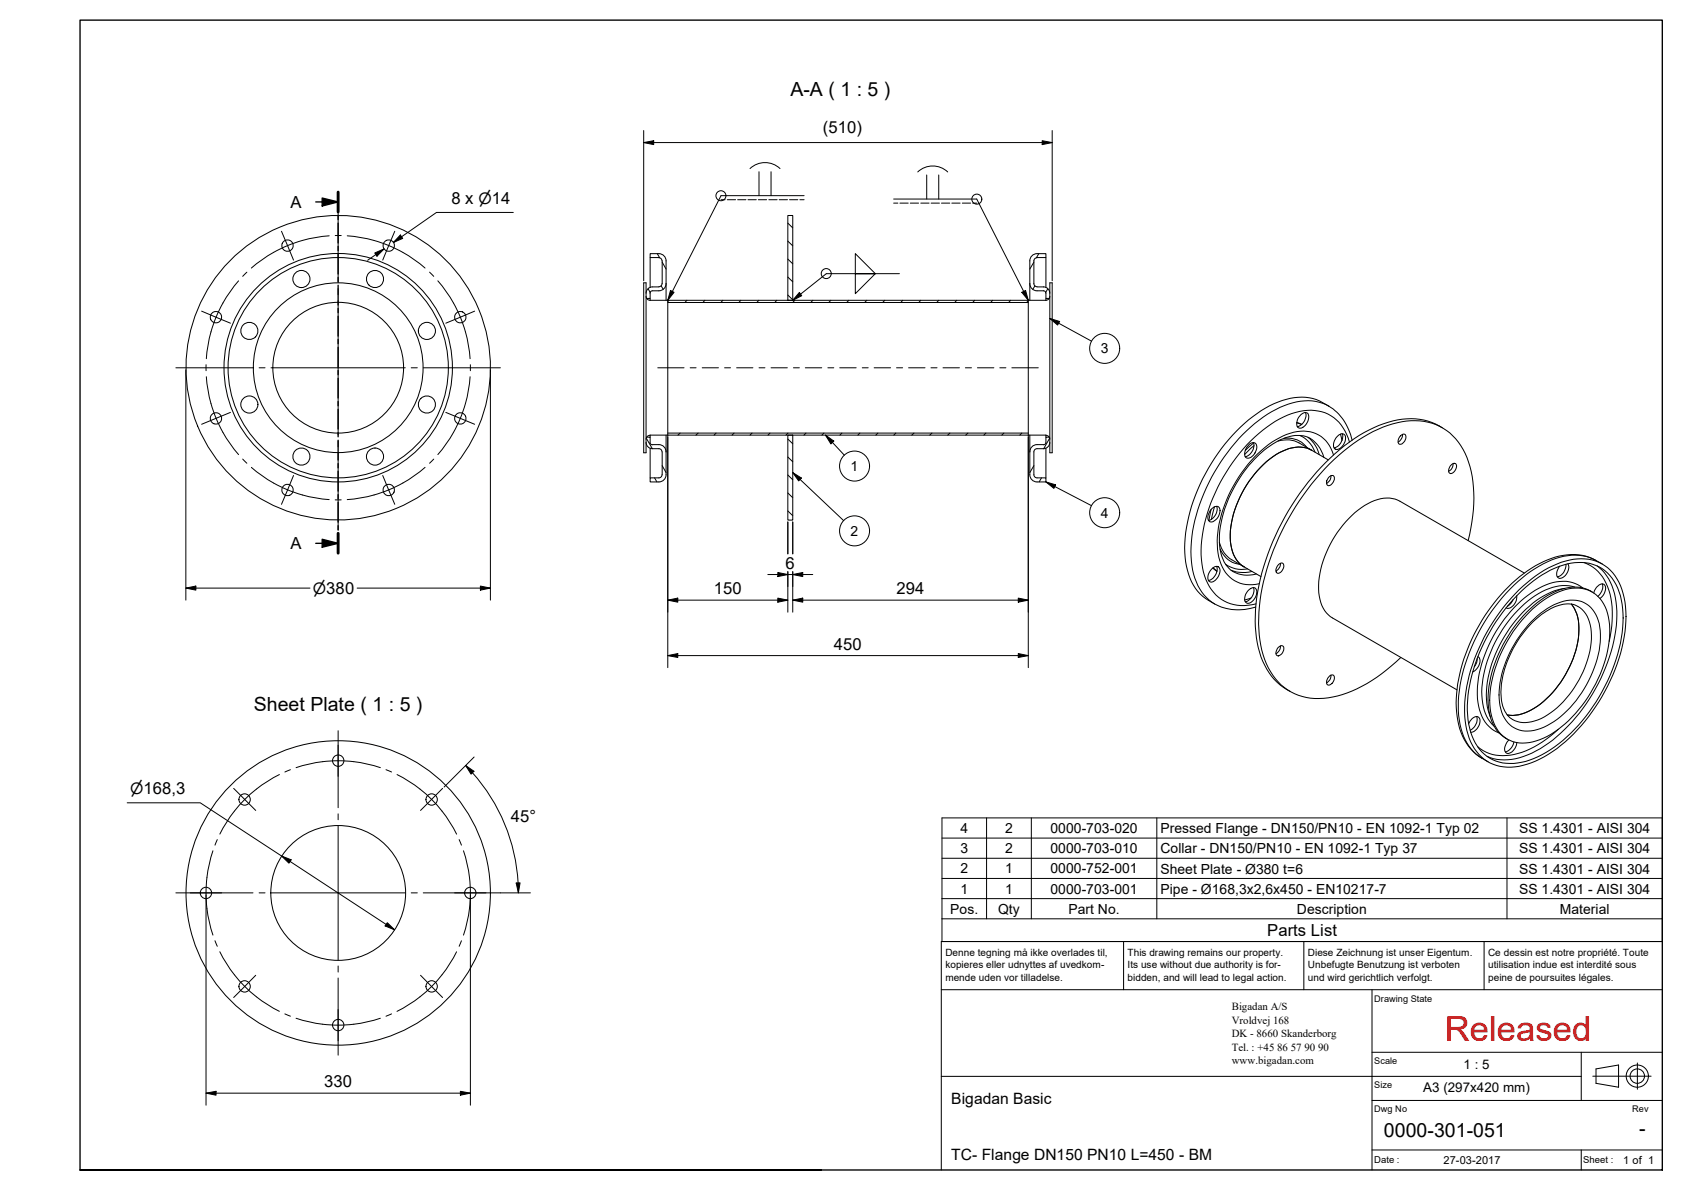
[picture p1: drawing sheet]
<svg xmlns="http://www.w3.org/2000/svg" width="420mm" height="297mm" viewBox="0 0 420 297" stroke-linecap="round" stroke-linejoin="round" font-family="sans-serif">
<!-- layer: Hatch -->
<g fill="none" stroke="#000" stroke-width=".25">
<path d="M196.7 55.7l1.2 1.2M161.8 72.1l.5 1M164.1 63.3l.6 1M165.1 71.4l.5 .8M165.3 65.4l1 1.8M167 75l-.3 .3M171.5 75l-.5 .5M176 75l-.5 .5M180.5 75l-.5 .5M185 75l-.6 .5M189.4 75l-.5 .5M193.9 75l-.5 .5"/>
<path d="M196.7 73.6l1.2 1.2M196.7 69.2l1.2 1.1M196.7 64.7l1.2 1.2M196.7 60.2l1.2 1.2M198.4 75l-.5 .5M202.9 75l-.5 .5M207.4 75l-.5 .5M211.9 75l-.5 .5M216.4 75l-.5 .5M220.9 75l-.6 .5M225.4 75l-.5 .5M229.9 75l-.5 .5"/>
<path d="M234.4 75l-.6 .5M238.8 75l-.5 .5M243.3 75l-.5 .5M247.8 75l-.5 .5M252.3 75l-.5 .5M256.7 75.1l-.4 .4M258.1 65.4l-1 1.8M258.4 71.4l-.5 .8M259.3 63.3l-.6 1M261.6 72.1l-.6 1M161.4 109.5l1.5 2.5M163.4 119.3l.6 1"/>
<path d="M165.3 116.2l1 1.8M169.8 108.1l-.6 .5M174.3 108.1l-.6 .5M178.8 108.1l-.5 .5M183.3 108.1l-.5 .5M187.7 108.1l-.5 .5M192.2 108.1l-.5 .5M196.7 118.6l1.2 1.1M196.7 114.1l1.2 1.2M196.7 109.6l1.2 1.2M196.7 108.1l-.5 .5M201.2 108.1l-.5 .5"/>
<path d="M205.7 108.1l-.5 .5M210.2 108.1l-.5 .5M214.7 108.1l-.5 .5M219.2 108.1l-.5 .5M223.6 108.1l-.5 .5M228.2 108.1l-.6 .5M232.7 108.1l-.6 .5M237.2 108.1l-.6 .5M241.6 108.1l-.5 .5M246.1 108.1l-.5 .5M250.6 108.1l-.5 .5M255.1 108.1l-.5 .5"/>
<path d="M258.1 116.2l-1 1.8M260 119.3l-.6 1M262.1 109.3l-1.5 2.7M196.7 127.5l1.2 1.2M196.7 123l1.2 1.2"/>
</g>
<!-- layer: Visible -->
<g fill="none" stroke="#000" stroke-width=".25">
<path d="M196.7 53.8h1.2v21.2h-1.2zM160.7 70.6h.6v42.4h-.6zM161.3 74a.99 .99 0 0 0 1 1M162.3 73.2v1.3h-.8M162.3 74.5v.5h98.8v-.5M162.3 64.3v7.4M164.5 63.3a1.8 1.8 0 0 1 1.8 1.8v9.9M164.5 64.3a.78 .78 0 0 1 .8 .8M164.5 71.6h-1.6a1.59 1.59 0 0 0-1.6 1.6M164.5 72.6h-1.9l-.3 .6M164.5 63.3h-2.2v1h2.2M165.3 70.8a.78 .78 0 0 1-.8 .8"/>
<path d="M165.3 65.1v5.7M166.3 70.8a1.8 1.8 0 0 1-1.8 1.8M166.7 75.5h90M166.7 75v33.6M256.7 75v33.6M257.1 70.8a1.8 1.8 0 0 0 1.8 1.8h1.8l.4 .4v1.5h.9M258.1 70.8a.86 .86 0 0 0 .8 .8h1.6a1.59 1.59 0 0 1 1.6 1.6M258.9 64.3a.78 .78 0 0 0-.8 .8v5.7M258.9 64.3h2.2v-1h-2.2a1.8 1.8 0 0 0-1.8 1.8v9.9M261.1 64.3v7.4M262.1 74a.99 .99 0 0 1-1 1M262.1 70.6h.6v42.4h-.6z"/>
<path d="M161.3 110.4a1.59 1.59 0 0 0 1.6 1.6h1.6M161.5 109.1h.8v1.3M162.3 110.4l.1 .4 .5 .2M162.3 108.7a.99 .99 0 0 0-1 1M162.3 109.1v-.5h98.8v.5M162.3 111.9v7.4M162.9 111h1.6M164.5 112a.78 .78 0 0 1 .8 .8M164.5 111a1.8 1.8 0 0 1 1.8 1.8M164.5 119.3h-2.2v1h2.2M165.3 118.5a.78 .78 0 0 1-.8 .8M165.3 112.8v5.7"/>
<path d="M166.3 108.6v9.9a1.8 1.8 0 0 1-1.8 1.8M166.7 108.1h90M196.7 108.6h1.2v21.2h-1.2zM257.1 108.6v9.9a1.8 1.8 0 0 0 1.8 1.8h2.2v-1h-2.2a.78 .78 0 0 1-.8-.8v-5.7a.78 .78 0 0 1 .8-.8h1.6a1.59 1.59 0 0 0 1.6-1.6M260.5 111a2.82 2.82 0 0 0-3.2 .9l-.2 .9M261.1 108.7a.99 .99 0 0 1 1 1M261.1 111.9v7.4M262 109.1h-.9v1.6l-.6 .3M311.8 111a1.08 1.08 0 0 1 1.4-.5 1.08 1.08 0 0 1 .5 1.5 2.61 2.61 0 0 1-2.5 2.3 2.07 2.07 0 0 1 .3-3zM312.9 110.5a2.83 2.83 0 0 1-2 3.5M313 110.6l-2.1 1.8M320.5 109.4a5.9 5.9 0 0 1 5.8 2.3"/>
<path d="M323.7 105.4l1.3 .5-1.3-.3M324.3 110.6l7.3 4.2M324.8 103.5a1.05 1.05 0 0 1 1.1-.5 1.05 1.05 0 0 1 .8 .8 2.82 2.82 0 0 1-2.3 3.1 1.43 1.43 0 0 1-.5-2.1zM325.9 103a2.83 2.83 0 0 1-2.1 3.5M327.1 109.4a8.4 8.4 0 0 0-8.1 .7 30.8 30.8 0 0 0-14 19.6 14.4 14.4 0 0 0 1.2 11.4l1.6 1.6M327.4 112.4a7.6 7.6 0 0 0-7.1 .2 25.5 25.5 0 0 0-12.4 15.7 14.4 14.4 0 0 0 .8 11.4l.8 1 1.1 .8M331.9 119a.71 .71 0 0 1 1-.3 .71 .71 0 0 1 .2 1 1.65 1.65 0 0 1-1.7 1.4 1.55 1.55 0 0 1 .5-2.1zM332.3 118.7a2 2 0 0 1-1.1 2M334 108.8a1.07 1.07 0 0 1 1.5-.4 1.07 1.07 0 0 1 .4 1.4 2.63 2.63 0 0 1-2.4 2.4 1.85 1.85 0 0 1 0-2.9zM334.6 108.4l.4 1.6M335.1 108.3a2.92 2.92 0 0 1-2.1 3.5M337.6 109.9a13.3 13.3 0 0 0-14.5-10.6 26.2 26.2 0 0 0-14.4 8.3 45 45 0 0 0-13 29.2 16.3 16.3 0 0 0 3.9 11.4 13.6 13.6 0 0 0 13.9 3.3"/>
<path d="M349.6 108.8a.75 .75 0 0 1 1.1-.4 .75 .75 0 0 1 .2 1.1 1.56 1.56 0 0 1-1.7 1.3 1.58 1.58 0 0 1 .4-2zM350.1 108.4a2.2 2.2 0 0 1-1.1 1.9M360.1 106.8a16.1 16.1 0 0 0-14.7-1 43.8 43.8 0 0 0-18.9 14.6 60.4 60.4 0 0 0-13.1 31.8 25.4 25.4 0 0 0 3.4 15.7l1.3 1.7 1.5 1.4 2.5 1.6M362.1 116.2a.77 .77 0 0 1 .8-.6 .77 .77 0 0 1 .7 .7 1.73 1.73 0 0 1-1.7 1.8 1.39 1.39 0 0 1 .2-1.9zM362.8 115.7a1.99 1.99 0 0 1-1.1 1.9M302.3 127.2l-.5 2.7M302.6 126.9a1.08 1.08 0 0 1 1-.5 1.08 1.08 0 0 1 .9 .8 2.84 2.84 0 0 1-2.2 3.1 1.28 1.28 0 0 1-.6-2zM303.7 126.4a2.83 2.83 0 0 1-2 3.5M304.6 137.1a6.1 6.1 0 0 0 4.9 3.8M307.5 139.7l7.3 4.2M366.5 134.9a34.6 34.6 0 0 0-.3-20.7 13.9 13.9 0 0 0-16.2-8.9 35.5 35.5 0 0 0-18.1 10.6 61.8 61.8 0 0 0-17.5 35.5 25.6 25.6 0 0 0 3.4 17.2 13.8 13.8 0 0 0 14.9 5.4 35.3 35.3 0 0 0 17-9.9M302.5 142a1.1 1.1 0 0 1 1.1-.6 1.1 1.1 0 0 1 .9 .7 3 3 0 0 1-2.2 3.2 1.3 1.3 0 0 1-.6-1.9z"/>
<path d="M302.8 141.8l1 .8M302.9 141.7l.9 .9M303.7 141.4a2.83 2.83 0 0 1-2 3.5M311.7 147.3a1.12 1.12 0 0 1 1-.6 1.12 1.12 0 0 1 1 .7 3 3 0 0 1-2.2 3.2 1.24 1.24 0 0 1-.6-1.9zM312.3 149.3l-1.6 .5M312.9 146.7a2.83 2.83 0 0 1-2 3.5M319.2 140.9a.75 .75 0 0 1 1.1-.3 .75 .75 0 0 1 .1 1.2 1.34 1.34 0 0 1-1.7 1.1 1.61 1.61 0 0 1 .5-2zM319.7 140.6a2.2 2.2 0 0 1-1.1 1.9M377.7 149.7l-.6 1-.8 .6M378.6 148.7a2.77 2.77 0 0 1-2.4 3.1l-.2-.1M378.9 148.5a25.2 25.2 0 0 1 14.2-8.1 10 10 0 0 1 11.1 7.3 28.1 28.1 0 0 1-1.2 18.3 42.6 42.6 0 0 1-17 21.8 15.3 15.3 0 0 1-12.5 2.2 10.8 10.8 0 0 1-6.6-8.2 29.9 29.9 0 0 1 1.9-17.5 45.3 45.3 0 0 1 10.1-15.8zM379.2 147.2a26.3 26.3 0 0 1 13.6-7.6 10.6 10.6 0 0 1 12.4 8.6 32.2 32.2 0 0 1-2.6 20.3 43.5 43.5 0 0 1-17.1 20.4 15.1 15.1 0 0 1-12.7 1.9 11.8 11.8 0 0 1-6.8-9.6 35.2 35.2 0 0 1 3.9-20.8 47.3 47.3 0 0 1 9.3-13.2z"/>
<path d="M380.5 143l-31-17.9a8.5 8.5 0 0 0-8.8 1.1 26.3 26.3 0 0 0-11.5 20.8 8.2 8.2 0 0 0 3.5 7.2l31 18M381.8 152.9a18.6 18.6 0 0 1 11.5-6.1 8 8 0 0 1 8.2 7.2 27.7 27.7 0 0 1-4.4 19 27.6 27.6 0 0 1-12.7 11.6 8.4 8.4 0 0 1-10.3-2 14.9 14.9 0 0 1-1.9-11.1 34.9 34.9 0 0 1 9.6-18.6zM390.9 140.9a2.95 2.95 0 0 1-2.1 3.1M391.4 140.7a2.77 2.77 0 0 1-2 3.7 1.28 1.28 0 0 1-.6-2l.6-1.1M392.3 150.8a10.8 10.8 0 0 1 1.7 8.6 25.7 25.7 0 0 1-11.8 17.8 8.8 8.8 0 0 1-5.9 1.3M393.9 151.4a7.3 7.3 0 0 0-7.3 .9 26.1 26.1 0 0 0-11.9 21.1 7.1 7.1 0 0 0 2.9 6.2M397.5 147.8a9.7 9.7 0 0 0-10.1 .3 32 32 0 0 0-14.2 17.4 21.4 21.4 0 0 0-.8 14.6 8.2 8.2 0 0 0 3.9 4.4M397.9 148a2.63 2.63 0 0 1 2.3-2.2 1.45 1.45 0 0 1 .4 2.1l-.4 .7-.8 .8M400 145.7a3.1 3.1 0 0 1-1.1 3.2M400 140.8a13.9 13.9 0 0 0-14.7-.6 40.1 40.1 0 0 0-17.9 19.4 35.9 35.9 0 0 0-3.6 19.2 13.6 13.6 0 0 0 7.7 11.3M319.1 161.6a.76 .76 0 0 1 1.1-.4 .76 .76 0 0 1 .3 1.1 1.5 1.5 0 0 1-1.7 1.3 1.58 1.58 0 0 1 .3-2zM319.7 161.2a2.21 2.21 0 0 1-1.1 2"/>
<path d="M331.9 168.8a.7 .7 0 0 1 .9-.3 .7 .7 0 0 1 .3 .9 1.42 1.42 0 0 1-1.8 1.4 1.81 1.81 0 0 1 .6-2zM332.3 168.5a2 2 0 0 1-1.1 2M368.6 178.8a3.1 3.1 0 0 1-1.6 3.5M368.8 164.4l-.2 1-.6 1M368.9 163.9a1.99 1.99 0 0 1-.1 2.9l-1.1 .9M366.6 180.7a2.04 2.04 0 0 1 2.5-1.7 2.45 2.45 0 0 1-.8 3.4l-1.1 .4M376.7 184.7a2.58 2.58 0 0 0-.8 3.2 1.88 1.88 0 0 0 2.5-1.4l.3-1.1M378 185.2a2.98 2.98 0 0 1-2.2 2.4"/>
<circle cx="53.9" cy="79.2" r="1.42"/>
<circle cx="71.8" cy="61.3" r="1.42"/>
<circle cx="75.2" cy="69.6" r="2.14"/>
<circle cx="93.6" cy="69.6" r="2.14"/>
<circle cx="97" cy="61.3" r="1.42"/>
<circle cx="114.9" cy="79.2" r="1.42"/>
<circle cx="62.3" cy="82.6" r="2.14"/>
<circle cx="84.4" cy="91.8" r="27.5"/>
<circle cx="84.4" cy="91.8" r="28.5"/>
<circle cx="84.4" cy="91.8" r="16.3"/>
<circle cx="84.4" cy="91.8" r="21.2"/>
<circle cx="84.4" cy="91.8" r="38"/>
<circle cx="106.6" cy="82.6" r="2.14"/>
<circle cx="53.9" cy="104.4" r="1.42"/>
<circle cx="62.3" cy="101" r="2.14"/>
<circle cx="75.2" cy="114" r="2.14"/>
<circle cx="93.6" cy="114" r="2.14"/>
<circle cx="106.6" cy="101" r="2.14"/>
<circle cx="114.9" cy="104.4" r="1.42"/>
<circle cx="71.8" cy="122.3" r="1.42"/>
<circle cx="97" cy="122.3" r="1.42"/>
<circle cx="61.1" cy="199.6" r="1.42"/>
<circle cx="84.4" cy="189.9" r="1.42"/>
<circle cx="107.8" cy="199.6" r="1.42"/>
<circle cx="51.4" cy="222.9" r="1.42"/>
<circle cx="84.4" cy="222.9" r="38"/>
<circle cx="84.4" cy="222.9" r="16.8"/>
<circle cx="117.4" cy="222.9" r="1.42"/>
<circle cx="61.1" cy="246.2" r="1.42"/>
<circle cx="84.4" cy="255.9" r="1.42"/>
<circle cx="107.8" cy="246.2" r="1.42"/>
</g>
<!-- layer: Visible Narrow -->
<g fill="none" stroke="#000" stroke-width=".25">
<path d="M313.1 111.2l-2.4 2.2M319.1 110.1a6.6 6.6 0 0 1 5.2 .5M324.5 108.7a7.3 7.3 0 0 1 3.8 4.1M326.5 109.2l1 .9 .9 1.2 1 2.2M327.1 109.4a7.8 7.8 0 0 1 3.4 4.8M331.7 101.4a12.5 12.5 0 0 0-11.1-.2 36.9 36.9 0 0 0-16.6 15.3 39.9 39.9 0 0 0-6.6 23.6 13.2 13.2 0 0 0 5.8 10.6M332.9 113.6a7.9 7.9 0 0 0-10.8-5.5 25.6 25.6 0 0 0-12.9 11 29.8 29.8 0 0 0-5.2 18 9.3 9.3 0 0 0 5.5 8.5l2.3 .4 2.6-.3M336.9 110.3a10.1 10.1 0 0 0-13.4-7.4 30.4 30.4 0 0 0-14.9 11.3 40.3 40.3 0 0 0-8.8 24.3 13.8 13.8 0 0 0 4.4 10.6 10.3 10.3 0 0 0 9.4 1.6M303.2 126.5l-.8 3.2M304.4 135.4a6.8 6.8 0 0 0 3.1 4.3M398.4 139.9a13 13 0 0 0-12.1 .3 38.7 38.7 0 0 0-16.3 16.2 39.4 39.4 0 0 0-5.8 22.2 13.3 13.3 0 0 0 5.8 10.7M305.9 140.8a7 7 0 0 0 5.5 1.2"/>
<path d="M307.3 142.4l2.1 .5h1.5l1.6-.3M307.8 142.7a7.8 7.8 0 0 0 5.8 .6M382.2 155.3a16.4 16.4 0 0 1 9.8-5.5 6.8 6.8 0 0 1 7.2 5.8 21.9 21.9 0 0 1-2.6 14.3 24.4 24.4 0 0 1-12 11.9 7 7 0 0 1-10.1-5.6 24.1 24.1 0 0 1 4.8-17.3zM390.6 146.9a19.2 19.2 0 0 0-11.3 6.9 31.8 31.8 0 0 0-8.2 19.7l.2 2.9 .8 2.6M393.1 146.5a12.2 12.2 0 0 0-10.8 2.8 31.5 31.5 0 0 0-12.3 24.4 10.3 10.3 0 0 0 3 7.6M393.9 151.4a7.8 7.8 0 0 1 3.4 7.2 25.3 25.3 0 0 1-12.5 20.8 7.7 7.7 0 0 1-7.2 .2M395.1 146.8a8.7 8.7 0 0 0-9.1-.8 29.5 29.5 0 0 0-14.3 15 24.5 24.5 0 0 0-2.3 16.2 8.1 8.1 0 0 0 4.8 5.8M395.4 140.4a10.9 10.9 0 0 1 6.8 8.9 27.6 27.6 0 0 1-.5 10.8M398.7 141.3a13.5 13.5 0 0 1 4.9 10.1 39.3 39.3 0 0 1-6.8 23 36.3 36.3 0 0 1-15.4 14 12.9 12.9 0 0 1-10.1 .4M389 182a21.4 21.4 0 0 1-13.8 6.6 9.2 9.2 0 0 1-6.3-2.2"/>
</g>
<!-- layer: Section Line -->
<g fill="none" stroke="#000" stroke-width=".34">
<path d="M78.8 50.4h5.6M80.4 49.4l4 1-4 1zM84.4 47.9v5M84.4 53.7v1.1M84.4 55.7v4.9M84.4 61.5v1.1M84.4 63.4v5M84.4 69.2v1.1M84.4 71.2v4.9M84.4 77v1M84.4 78.9v5M84.4 84.7v1.1"/>
<path d="M84.4 86.7v4.9M84.4 92.5v1M84.4 94.4v4.9M84.4 100.2v1.1M84.4 102.2v4.9M84.4 108v1M84.4 109.9v4.9M84.4 115.7v1.1M84.4 117.6v5M78.8 135.6h5.6M80.4 134.6l4 1-4 1zM84.4 123.5v1"/>
<path d="M84.4 125.4v4.9M84.4 131.2v1.1M84.4 133.1v5"/>
</g>
<path d="M84.4 47.9v5M84.4 133.1v5" fill="none" stroke="#000" stroke-width=".72"/>
<g fill="#000">
<path d="M80.4 49.4l4 1-4 1z" fill-rule="evenodd"/>
<path d="M80.4 134.6l4 1-4 1z" fill-rule="evenodd"/>
</g>
<!-- layer: Symbol -->
<g fill="none" stroke="#000" stroke-width=".25">
<path d="M180 49.9h1M181.6 49.9h2M184.1 49.9h2.1M186.7 49.9h2.1M187.2 42.1a5.4 5.4 0 0 1 7.5 0M189.3 49.9h2.1M189.5 42.9v5.9M191.9 49.9h2.1M192.5 42.9v5.9M194.5 49.9h2.1M197.1 49.9h2.1M199.7 49.9h1"/>
<path d="M200.7 48.8h-20.7l-13.3 26.2M223.1 49.7h20.7l12.9 25.3M223.1 50.7h1.1M224.7 50.7h2M227.2 50.7h2.1M229.1 42.9a5.4 5.4 0 0 1 7.5 0M229.9 50.7h2M231.4 43.7v6M232.5 50.7h2M234.4 43.7v6M235 50.7h2.1M237.6 50.7h2.1"/>
<path d="M240.2 50.7h2.1M242.8 50.7h1M167.4 72.5l.9 .5-1.6 2zM199.6 73l.6 .8-2.3 1.2zM213.5 63.3l5 5h-5h5l-5 5zM224.5 68.3h-18.2l-8.4 6.7M255.1 73l.9-.5 .7 2.5zM262.1 79.5l2.4 .7-.5 .9zM262.1 79.5l10.4 5.7M197.9 118l2.2 1.3-.7 .7zM197.9 118l12.7 11.9M206.1 108.6l2.1 1.5-.8 .7z"/>
<path d="M206.1 108.6l4.7 5M261.1 120.3l2.4 .7-.4 .9zM261.1 120.3l11.4 5.9M235.2 209.2h179.8M235.2 214.2h179.8M235.2 219.3h179.8M246.3 204.2v25.1M257.5 204.2v25.1M288.8 204.2v25.1M376.2 204.2v25.1M235.2 224.3h179.8v-20.1h-179.8v25.1M235.2 229.3v5.7h179.8v-5.7"/>
<path d="M415 224.3v5h-179.8"/>
<circle cx="180" cy="48.9" r="1.25"/>
<circle cx="243.9" cy="49.7" r="1.25"/>
<circle cx="206.3" cy="68.3" r="1.25"/>
<circle cx="275.8" cy="87" r="3.7"/>
<circle cx="213.3" cy="116.3" r="3.7"/>
<circle cx="213.3" cy="132.5" r="3.7"/>
<circle cx="275.8" cy="128" r="3.7"/>
</g>
<!-- layer: Border -->
<path d="M20 5h395v287h-395zM205 292h-185h185" fill="none" stroke="#000" stroke-width=".34"/>
<!-- layer: Title -->
<g fill="none" stroke="#000" stroke-width=".25">
<path d="M280.5 235v12M325.5 235v12M370.5 235v12M415 235h-180v57M235 247h180M342.5 247v45M235 268.7h159.8M342.5 274.7h72.5M342.5 262.7h72.5M394.8 262.7v12M397.6 268.6h14.6M398.4 266.8l5.7-1v5.6l-5.7-1z"/>
<path d="M408.8 265.3v6.6M342.5 287h72.5M394.8 287v5"/>
<circle cx="408.7" cy="268.6" r="2.77"/>
<circle cx="408.7" cy="268.6" r="1.8"/>
</g>
<!-- layer: Centerline -->
<g fill="none" stroke="#000" stroke-width=".25">
<path d="M82.2 58.9a33 33 0 0 0-19.5 8M85.2 58.8h-1.5M86.7 58.9a33 33 0 0 1 19.4 8M59.6 70.1a33 33 0 0 0-8.1 19.4M61.6 67.9l-1 1.1M107.2 67.9l1.1 1.1M109.3 70.1a33 33 0 0 1 8.1 19.4M51.4 91v1.5M51.5 94a33 33 0 0 0 8.1 19.5M117.4 94a33 33 0 0 1-8.1 19.5M117.4 91v1.5M164.2 91.8h6.6"/>
<path d="M172.3 91.8h1.5M175.3 91.8h4.1M180.9 91.8h1.5M183.9 91.8h4.1M189.5 91.8h1.5M192.5 91.8h4.1M198.1 91.8h1.5M201 91.8h4.1M206.7 91.8h1.5M209.6 91.8h4.1M215.3 91.8h1.4M218.2 91.8h4.1"/>
<path d="M223.8 91.8h1.5M226.8 91.8h4.1M232.4 91.8h1.5M235.4 91.8h4.1M241 91.8h1.5M244 91.8h4.1M249.6 91.8h1.5M252.6 91.8h6.6M60.6 114.6l1 1M62.7 116.7l4.1 3 5 2.6M106.1 116.7a33 33 0 0 1-19.4 8M108.3 114.6l-1.1 1"/>
<path d="M71.8 122.3l5.3 1.7 5.1 .7M83.7 124.8h1.5M69.8 193.3a33 33 0 0 0-11.3 9.2M72.5 192.1l-1.4 .6M80.5 190.1a33 33 0 0 1 14.5 1.5M80.5 190.1l-3.3 .6-3.3 .9M96.4 192.1l1.4 .6M99.1 193.3a33 33 0 0 1 14.9 14.9M53.2 212.4a33 33 0 0 0 0 21M54.2 209.6l-.5 1.4M58.5 202.5l-2 2.7-1.6 3M114.6 209.6l.6 1.4"/>
<path d="M115.7 212.4a33 33 0 0 1 0 21M53.7 234.8l.5 1.4M54.9 237.6a33 33 0 0 0 14.9 14.8M114 237.6a33 33 0 0 1-14.9 14.8M115.2 234.8l-.6 1.4M71.1 253.1l1.4 .6M73.9 254.2a33 33 0 0 0 21.1 0M97.7 253.1l-1.3 .6"/>
</g>
<!-- layer: Dimension -->
<g fill="none" stroke="#000" stroke-width=".25">
<path d="M160.7 35.6l2.5-.5v1zM160.7 35.6h102M160.7 32.6v37.5M260.2 35.1l2.5 .5-2.5 .5zM262.7 32.6v37.5M99.9 58.7l.6 .8-2.3 1zM128.1 53h-19.1l-10.8 7.5 2-1.4M93.6 63.1l2.3-1-1.8 1.9zM95.9 62.1l-4.1 2.9M46.4 92.3v57.5M122.4 92.3v57.5M166.7 108.6v58.1"/>
<path d="M256.7 108.6v58.1M196.7 130.3v7.9M197.9 130.3v7.9M46.4 146.8l2.5-.5v1zM46.4 146.8h31M89.2 146.8h33.2M119.9 146.3l2.5 .5-2.5 .5zM166.7 149.8l2.5-.5v1zM166.7 149.8h30M191.7 143.4h11.2M194.2 149.3l2.5 .5-2.5 .5zM194.2 142.9l2.5 .5-2.5 .5z"/>
<path d="M196.7 142.7v10.1M197.9 143.4l2.5-.5v1zM197.9 149.8l2.5-.5v1zM197.9 149.8h58.8M197.9 142.7v10.1M254.2 149.3l2.5 .5-2.5 .5zM166.7 163.6l2.5-.5v1zM166.7 163.6h90M254.2 163.1l2.5 .5-2.5 .5zM116.2 191.1l2.1 1.4-.7 .7zM116.2 191.1a45.1 45.1 0 0 1 13.2 31.8M118.4 189l-7.5 7.5"/>
<path d="M31.7 200.4h18.3l48.5 31.7M70.3 213.7l2.4 .9-.6 .9zM51.4 223.4v52.5M96.7 230.3l1.8 1.8-2.4-1zM117.4 223.4v52.5M124.9 222.9h7.5M128.9 220.4h.9l-.4 2.5zM51.4 272.9l2.5-.5v1zM51.4 272.9h66M114.9 272.4l2.5 .5-2.5 .5z"/>
</g>
<g fill="#000">
<path d="M160.7 35.6l2.5-.5v1z" fill-rule="evenodd"/>
<path d="M260.2 35.1l2.5 .5-2.5 .5z" fill-rule="evenodd"/>
<path d="M99.9 58.7l.6 .8-2.3 1z" fill-rule="evenodd"/>
<path d="M93.6 63.1l2.3-1-1.8 1.9z" fill-rule="evenodd"/>
<path d="M46.4 146.8l2.5-.5v1z" fill-rule="evenodd"/>
<path d="M119.9 146.3l2.5 .5-2.5 .5z" fill-rule="evenodd"/>
<path d="M166.7 149.8l2.5-.5v1z" fill-rule="evenodd"/>
<path d="M194.2 149.3l2.5 .5-2.5 .5z" fill-rule="evenodd"/>
<path d="M194.2 142.9l2.5 .5-2.5 .5z" fill-rule="evenodd"/>
<path d="M197.9 143.4l2.5-.5v1z" fill-rule="evenodd"/>
<path d="M197.9 149.8l2.5-.5v1z" fill-rule="evenodd"/>
<path d="M254.2 149.3l2.5 .5-2.5 .5z" fill-rule="evenodd"/>
<path d="M166.7 163.6l2.5-.5v1z" fill-rule="evenodd"/>
<path d="M254.2 163.1l2.5 .5-2.5 .5z" fill-rule="evenodd"/>
<path d="M116.2 191.1l2.1 1.4-.7 .7z" fill-rule="evenodd"/>
<path d="M70.3 213.7l2.4 .9-.6 .9z" fill-rule="evenodd"/>
<path d="M96.7 230.3l1.8 1.8-2.4-1z" fill-rule="evenodd"/>
<path d="M128.9 220.4h.9l-.4 2.5z" fill-rule="evenodd"/>
<path d="M51.4 272.9l2.5-.5v1z" fill-rule="evenodd"/>
<path d="M114.9 272.4l2.5 .5-2.5 .5z" fill-rule="evenodd"/>
</g>
<!-- layer: Center Mark -->
<g fill="none" stroke="#000" stroke-width=".25">
<path d="M70.3 57.7l3 7.2M84.4 51.3v19.3M98.6 57.7l-3.1 7.2M50.3 77.7l7.2 3M84.4 72v1.6M84.4 75v33.6M118.5 77.7l-7.2 3M43.9 91.8h19.3M64.7 91.8h1.5M67.6 91.8h33.6M102.7 91.8h1.5M105.7 91.8h19.2"/>
<path d="M57.5 102.9l-7.2 3M73.3 118.7l-3 7.2M84.4 110.1v1.4M84.4 113.1v19.2M95.5 118.7l3.1 7.2M111.3 102.9l7.2 3M58.3 196.8l5.5 5.5M84.4 186v7.8M84.4 182.4v19.2M110.5 196.8l-5.5 5.5M84.4 203.1v1.5M84.4 206.1v33.5"/>
<path d="M43.9 222.9h19.3M47.5 222.9h7.8M64.7 222.9h1.5M67.6 222.9h33.6M102.7 222.9h1.5M105.7 222.9h19.2M113.5 222.9h7.8M63.8 243.4l-5.5 5.6M84.4 252v7.8M84.4 241.1v1.5M84.4 244.1v19.3M105 243.4l5.5 5.6"/>
</g>
<!-- layer: Symbol -->
<g fill="#000">
<path d="M167.4 72.5l.9 .5-1.6 2z" fill-rule="evenodd"/>
<path d="M199.6 73l.6 .8-2.3 1.2z" fill-rule="evenodd"/>
<path d="M255.1 73l.9-.5 .7 2.5z" fill-rule="evenodd"/>
<path d="M262.1 79.5l2.4 .7-.5 .9z" fill-rule="evenodd"/>
<path d="M197.9 118l2.2 1.3-.7 .7z" fill-rule="evenodd"/>
<path d="M206.1 108.6l2.1 1.5-.8 .7z" fill-rule="evenodd"/>
<path d="M261.1 120.3l2.4 .7-.4 .9z" fill-rule="evenodd"/>
</g>
<text font-size="8.6" fill="#f00" x="360.7" y="259.7">Released</text>
<g font-size="4.9">
<text x="197.3" y="24">A-A ( 1 : 5 )</text>
<text x="63.4" y="177.4">Sheet Plate ( 1 : 5 )</text>
<text x="345.5" y="283.7">0000-301-051</text>
<text x="409.2" y="283.3">-</text>
</g>
<g font-size="4.1">
<text x="205.4" y="33.3">(510)</text>
<text x="72.5" y="51.9">A</text>
<text x="112.7" y="50.9">8 x ⌀14</text>
<text x="72.5" y="137.1">A</text>
<text x="196.1" y="142">6</text>
<text x="178.2" y="148.4">150</text>
<text x="223.8" y="148.4">294</text>
<text x="208.2" y="162.2">450</text>
<text x="127.6" y="205.2">45°</text>
<text x="316.4" y="233.7">Parts List</text>
<text x="80.9" y="271.4">330</text>
</g>
<g font-size="3.9">
<text x="78.1" y="148.2">⌀380</text>
<text x="32.5" y="198.2">⌀168,3</text>
<text x="237.5" y="275.5">Bigadan Basic</text>
<text x="237.5" y="289.5">TC- Flange DN150 PN10 L=450 - BM</text>
</g>
<g font-size="3.5">
<text x="274.8" y="88.2">3</text>
<text x="212.3" y="117.6">1</text>
<text x="274.8" y="129.2">4</text>
<text x="212.3" y="133.8">2</text>
<text x="239.8" y="207.9">4</text>
<text x="250.9" y="208">2</text>
<text x="262.3" y="208">0000-703-020</text>
<text x="289.7" y="208">Pressed Flange - DN150/PN10 - EN 1092-1 Typ 02</text>
<text x="379.2" y="208">SS 1.4301 - AISI 304</text>
<text x="239.8" y="213">3</text>
<text x="250.9" y="213">2</text>
<text x="262.3" y="213">0000-703-010</text>
<text x="289.7" y="213">Collar - DN150/PN10 - EN 1092-1 Typ 37</text>
<text x="379.2" y="213">SS 1.4301 - AISI 304</text>
<text x="239.8" y="218">2</text>
<text x="250.9" y="218">1</text>
<text x="262.3" y="218">0000-752-001</text>
<text x="289.7" y="218">Sheet Plate - Ø380 t=6</text>
<text x="379.2" y="218">SS 1.4301 - AISI 304</text>
<text x="239.8" y="223">1</text>
<text x="250.9" y="223">1</text>
<text x="262.3" y="223">0000-703-001</text>
<text x="289.7" y="223.1">Pipe - Ø168,3x2,6x450 - EN10217-7</text>
<text x="379.2" y="223.1">SS 1.4301 - AISI 304</text>
<text x="237.2" y="228.1">Pos.</text>
<text x="249.2" y="228.1">Qty</text>
<text x="266.7" y="228.1">Part No.</text>
<text x="323.8" y="228.1">Description</text>
<text x="389.4" y="228.1">Material</text>
</g>
<g font-size="3.3">
<text x="365.4" y="266.9">1 : 5</text>
<text x="355.3" y="272.5">A3 (297x420 mm)</text>
</g>
<g font-size="2.8">
<text x="360.3" y="290.5">27-03-2017</text>
<text x="405.3" y="290.5">1 of 1</text>
</g>
<g font-size="2.7">
<text x="307.5" y="252">Bigadan A/S</text>
<text x="307.5" y="255.5">Vroldvej 168</text>
<text x="307.5" y="262.3">Tel. : +45</text>
<text x="307.5" y="258.9">DK - 8660 Skanderborg</text>
<text x="318.9" y="262.3">86</text>
<text x="322.2" y="262.3">57</text>
<text x="325.6" y="262.3">90</text>
<text x="329.1" y="262.3">90</text>
<text x="307.5" y="265.7">www.bigadan.com</text>
</g>
<g font-size="2.5">
<text x="236" y="238.5">Denne tegning må ikke overlades til,</text>
<text x="281.5" y="238.5">This drawing remains our property.</text>
<text x="326.5" y="238.5">Diese Zeichnung ist unser Eigentum.</text>
<text x="371.5" y="238.5">Ce dessin est notre propriété. Toute</text>
<text x="236" y="241.6">kopieres eller udnyttes af uvedkom-</text>
<text x="236" y="244.8">mende uden vor tilladelse.</text>
<text x="281.5" y="244.8">bidden, and will lead to legal action.</text>
<text x="281.5" y="241.6">Its use without due authority is for-</text>
<text x="326.5" y="241.6">Unbefugte Benutzung ist verboten</text>
<text x="326.5" y="244.8">und wird gerichtlich verfolgt.</text>
<text x="371.5" y="241.6">utilisation indue est interdité sous</text>
<text x="371.5" y="244.8">peine de poursuites légales.</text>
</g>
<g font-size="2.4">
<text x="343.1" y="290.4">Date :</text>
<text x="395.2" y="290.4">Sheet :</text>
</g>
<g font-size="2.3">
<text x="343.1" y="250">Drawing State</text>
<text x="343.1" y="265.7">Scale</text>
<text x="343.1" y="271.7">Size</text>
<text x="343.1" y="277.7">Dwg No</text>
<text x="407.5" y="277.7">Rev</text>
</g>
</svg>
